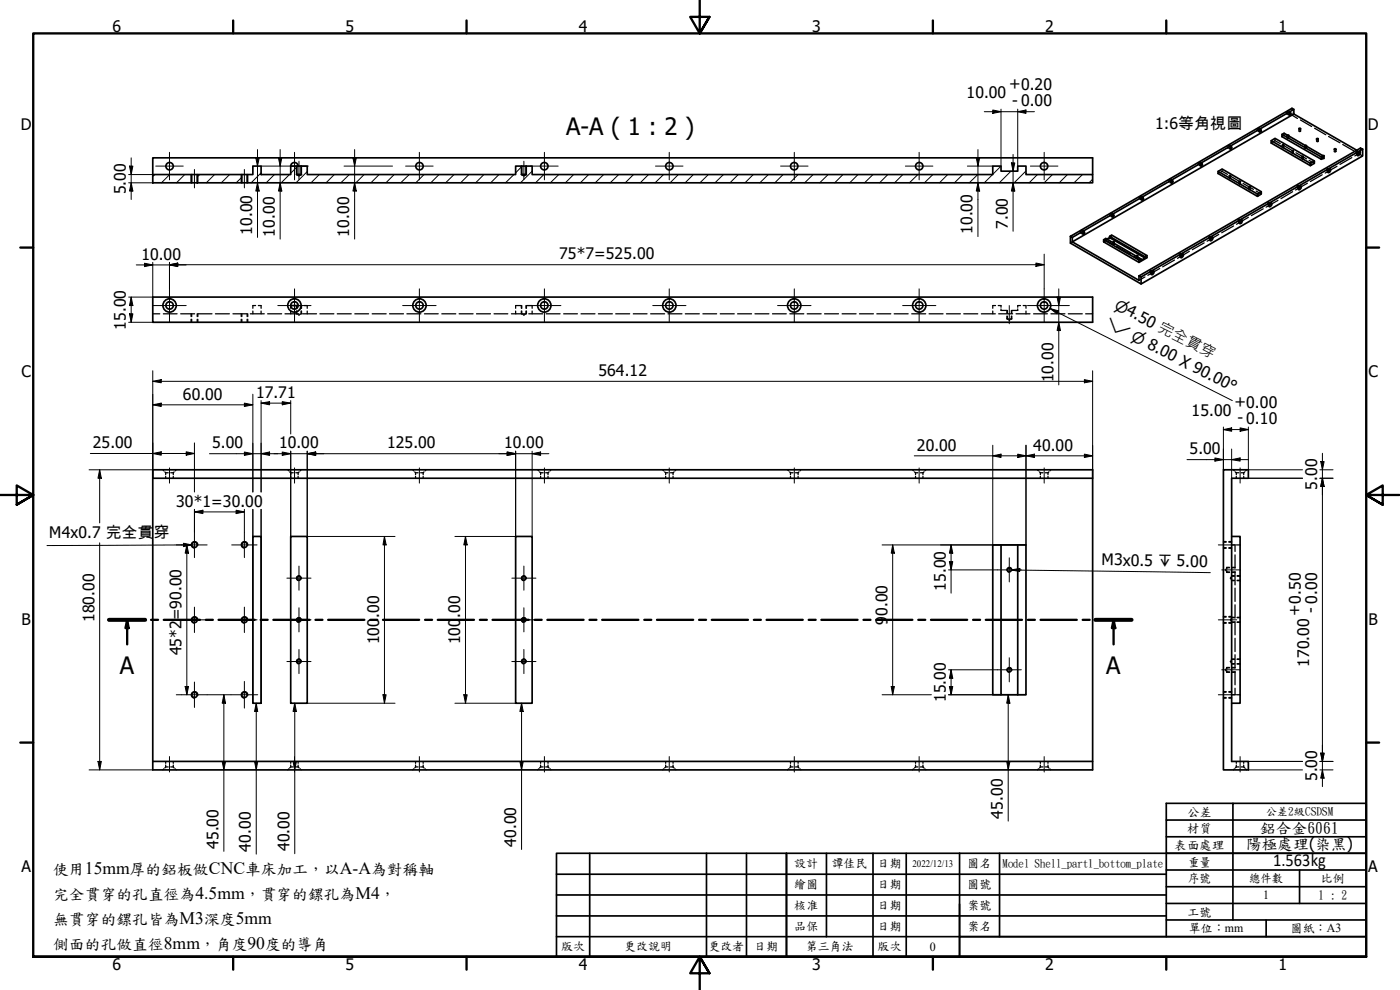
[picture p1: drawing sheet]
<svg xmlns="http://www.w3.org/2000/svg" width="420mm" height="297mm" viewBox="0 0 420 297" stroke-linecap="round" stroke-linejoin="round" font-family="sans-serif">
<!-- layer: Hatch (ISO) -->
<g fill="none" stroke="#000" stroke-width=".3">
<path d="M46.5 52.4l-.7 .5M50.9 52.4l-2.4 2.4M55.4 52.4l-2.4 2.4M57.5 54.7l-.1 .1M59.9 52.4l-.7 .7M64.4 52.4l-2.5 2.4M68.9 52.4l-2.5 2.4M72.6 53.2l-1.7 1.6M75.9 49.8v.1M78.4 51.9l-3 2.9M82.4 52.4l-2.5 2.4M86.9 52.4l-2.5 2.4"/>
<path d="M89.1 50.1l-1.9 1.9M92.2 51.5l-3.4 3.3M95.8 52.4l-2.5 2.4M100.3 52.4l-2.4 2.4M104.8 52.4l-2.5 2.4M109.3 52.4l-2.5 2.4M113.8 52.4l-2.5 2.4M118.3 52.4l-2.5 2.4M122.8 52.4l-2.5 2.4M127.3 52.4l-2.5 2.4M131.8 52.4l-2.5 2.4M136.3 52.4l-2.6 2.4"/>
<path d="M140.7 52.4l-2.5 2.4M145.2 52.4l-2.5 2.4M149.7 52.4l-2.4 2.4M154.2 52.4l-2.5 2.4M156.6 50l-1.9 1.9M159.7 51.4l-3.5 3.4M163.2 52.4l-2.5 2.4M167.7 52.4l-2.5 2.4M172.1 52.4l-2.4 2.4M176.7 52.4l-2.5 2.4M181.2 52.4l-2.6 2.4M185.7 52.4l-2.6 2.4"/>
<path d="M190.1 52.4l-2.5 2.4M194.6 52.4l-2.4 2.4M199.1 52.4l-2.5 2.4M203.6 52.4l-2.5 2.4M208.1 52.4l-2.5 2.4M212.6 52.4l-2.5 2.4M217.1 52.4l-2.5 2.4M221.6 52.4l-2.5 2.4M226.1 52.4l-2.5 2.4M230.6 52.4l-2.6 2.4M235 52.4l-2.5 2.4M239.5 52.4l-2.5 2.4"/>
<path d="M244 52.4l-2.5 2.4M248.5 52.4l-2.5 2.4M253 52.4l-2.5 2.4M257.5 52.4l-2.5 2.4M262 52.4l-2.5 2.4M266.4 52.4l-2.4 2.4M271 52.4l-2.5 2.4M275.5 52.4l-2.6 2.4M280 52.4l-2.6 2.4M284.4 52.4l-2.5 2.4M288.9 52.4l-2.5 2.4M293.4 52.4l-2.5 2.4"/>
<path d="M297.9 52.4l-2.5 2.4M300.4 49.8l-2.5 2.5M303.4 51.4l-3.5 3.4M307.9 51.3l-3.5 3.5M311.3 52.4l-2.4 2.4M315.8 52.4l-2.4 2.4M320.4 52.4l-2.5 2.4M324.9 52.4l-2.6 2.4M327.9 53.8l-1.1 1"/>
</g>
<!-- layer: Hidden (ISO) -->
<g fill="none" stroke="#000" stroke-width=".38">
<path d="M377.7 39.5h.1M377.7 39.4l.1 .1M377.8 39.4h.1M378 39.5l.1 .1M378.1 39.1a.42 .42 0 0 0 0-.7 .42 .42 0 0 0-.7 .3l-.1 .7M378.1 39.2l-.1-.5-.4 .6M378.1 38.8h.1M378.1 38.7v.2M378.3 38.9l.2 .1M385.4 40v.2M386.5 34.3l.2 .1M386.7 34.3l-.2 .1"/>
<path d="M386.8 34.5h.1M386.9 34a.42 .42 0 0 0 0-.7 .42 .42 0 0 0-.6 .3l-.2 .7M386.9 33.6l.1 .1M387 34.1l-.2-.5-.3 .6M387 33.6h.1M387 33.8h.1M387.2 33.8l.1 .1M387.7 33.9v.6l1.7 1M387.7 32.5v.7M389.8 38.7v.1M389.8 39.1v.2M390.1 39.2l.2 .2h-.5"/>
<path d="M390.3 36l3.3 2M390.3 38.7v.1M390.3 39.1v.2M394.5 38.5l3.4 1.9M342.3 59.8l.2 .1M342.5 59.8l-.2 .1M342.6 60l.1 .1M342.7 59.5l.1-.4a.56 .56 0 0 0-.7-.2 .56 .56 0 0 0-.2 .8v.1M342.8 59.5v-.3h-.3l-.2 .5M342.8 59.1l-.1 .1M342.8 59.3v.1M343 59.3l.1 .1"/>
<path d="M351.2 54.8h.1M351.2 54.7l.1 .1M351.3 54.7h.1M351.5 54.8l.1 .1M351.5 54.4l.1-.6a.65 .65 0 0 0-.7 .1 .65 .65 0 0 0-.2 .8M351.6 54.5l.1-.3a.35 .35 0 0 0-.5 0 .35 .35 0 0 0 0 .4M351.6 54.1l.1 .1M351.7 54v.2M351.9 54.2l.1 .1M360 49.6v.1M360.2 49.6h.1M360.3 49.8h.1"/>
<path d="M360.4 49.3l.1-.5a.68 .68 0 0 0-.8 0 .68 .68 0 0 0-.2 .8M360.4 49.4l.1-.3a.35 .35 0 0 0-.4 0 .35 .35 0 0 0-.1 .4M360.4 48.9l.2 .2M360.5 48.9v.2M360.7 49.1l.1 .1M366 51.9l-.4 .2M366.8 51.2v.2l-.4 .2M366.8 50.7v.3M366.8 51.4l1.6 .9M368.9 44.5l.1 .1M368.9 52.8v.2M368.9 53.2v.3"/>
<path d="M369.1 44.5l-.2 .1M369.1 53.3l.2 .2h-.4M369.1 44.7l.2 .1M369.1 52.8l3.1 1.8M369.2 44.2h.1a.42 .42 0 0 0-.1-.7 .42 .42 0 0 0-.6 .3l-.2 .7M369.3 44.2v-.3a.4 .4 0 0 0-.4 .1 .4 .4 0 0 0-.1 .4M369.3 43.9h.1M369.3 43.8v.3M369.3 52.8v.2M369.3 53.2v.3M369.5 44l.1 .1M371.9 54.5v.2"/>
<path d="M371.9 54.9v.3M372.1 55l.1 .2h-.3M372.3 54.5v.2M372.3 54.9v.3M373.1 55l3.1 1.8M374.8 56.2v.2M374.8 56.6v.2M375 56.8l.2 .1h-.4M375.2 56.2v.2M375.2 56.6v.2M377 57.3l1.5 .9M381.9 42.7l-.4 .2"/>
<path d="M382.7 42v.2l-.4 .3M382.7 41.5v.3M382.7 42.2l1.5 .9M384.8 43.5v.3M384.8 44.1v.1M384.9 40.9l-.2 .1M385.1 44.1l.2 .2h-.4M385.1 43.5l3.1 1.9M385.3 43.5v.3M385.3 44.1v.1M385.4 40.4v.3l-.3 .1M386.3 40.7v.2"/>
<path d="M386.3 41.1v.2M386.3 40.6v.2M386.6 41.2l.1 .3h-.4M386.7 40.8h-.2M386.8 40.7v.2M386.8 41.1v.2M387.8 45.7v.3h.4l-.2-.2M387.8 45.3v.2M387.9 57.5l-3.5 2.1M388.2 45.3v.2M388.2 45.7v.3M388.9 45.8l3.2 1.9"/>
<path d="M389.3 56.3l.1 .1M389.6 56.4v.2M389.6 56.4l.1 .1M389.6 56.2v.2M389.6 55.7h.2M389.7 56.1l-.1-.5-.3 .3v.3M389.9 55.9h.1M389.9 55.8l.1 .1M390 55.9l-.2 .1M390 55.8h.1M390.7 47v.2M390.7 47.4v.3"/>
<path d="M391 47.5l.1 .2h-.3M391.2 47v.2M391.2 47.4v.3M391.5 43.7v.2M391.5 44.2v.2M391.7 43.6l-.1 .2M391.8 43.9h.2M391.9 44.2l.2 .2-.5 .1M392.1 43.7v.2M392.1 44.2v.2M392.4 55l-3.6 2M392.9 48.1l1.6 .9"/>
<path d="M395.1 41.7v.2M395.1 42.1v.2M395.4 42.2l.2 .2-.4 .1M395.7 41.7v.2M395.7 42.1v.2M396.6 47.1l.1 .1M396.8 52.4l-3.5 2.1M396.9 47.2v.3M396.9 46.7v.3M396.9 47.4l.2 .1M397 46.9l.1 .1M397.2 47.3l.1 .3-.4-.1"/>
<path d="M397.4 46.8v.2M397.4 47.2v.3M398.1 51.2l.2 .1M398.4 51.4h.1M398.5 51.1v.3M398.5 51.2v.3M398.5 51l.1-.3a.35 .35 0 0 0-.4 0 .35 .35 0 0 0-.1 .4M398.5 50.5l.2 .1M398.7 40.9l3.4 1.9M398.7 50.8h.2M398.8 50.8l-.2 .1M398.9 50.7h-.1"/>
<path d="M400.4 44.8v.2M400.4 45.2v.3M400.7 45.3l.2 .2h-.5M400.9 44.8v.2M400.9 45.2v.3M401.3 49.9l-3.6 2M403 43.4l3.4 1.9M405.7 47.3l-3.6 2M407 46.1l.1 .1M407.2 45.1l.3 .2M407.2 45.8l1.7 1M407.3 46l.1 .3"/>
<path d="M407.3 46.2v.2M407.4 45.8v-.3a.4 .4 0 0 0-.4 .1 .4 .4 0 0 0-.1 .4M407.4 45.5h.1M407.5 45.7l-.1 .1M407.6 45.6h.1M407.7 45.6h.1M407.9 45.5l.4 .3M408.3 45.3v.5l-1.7 1M408.3 44.4v.5M321.4 72.8l-.2 .1M321.8 72.6l-.2 .1M324.7 70l.1 .1"/>
<path d="M324.7 70.1v.1M324.8 70h.1M324.9 70.2l.2 .1M325 69.7a.38 .38 0 0 0 .2-.5 .38 .38 0 0 0-.5-.2l-.4 .5-.1 .5M325.1 69.8v-.3a.4 .4 0 0 0-.4 0 .4 .4 0 0 0-.1 .5M325.1 69.4l.1 .1M325.1 69.3v.3M325.3 69.5l.1 .1M331.9 72l2 1.2M331.9 71.6v.1M331.9 71.9v.1M332 71.9l-.1 .1"/>
<path d="M332 72.1l-.8 .5M332.2 71.7l-.2 .2M333.6 70.5v.3M333.6 71v.2l-.8 .5M333.7 64.9l-.1 .1M333.8 65.1h.1M333.9 64.7v-.3a.35 .35 0 0 0-.4 0 .35 .35 0 0 0-.1 .4M333.9 64.6a.4 .4 0 0 0 .1-.5 .4 .4 0 0 0-.5-.2l-.4 .5v.5M333.9 64.2l.1 .2M333.9 64.2v.2M334 72.6v.3M334 73.1v.2"/>
<path d="M334.1 64.4l.2 .1M334.2 73.2l.2 .2h-.4M334.4 72.6v.3M334.4 73.1v.2M335 73.8l4.3 2.4M340.3 76.9l2.2 1.2M341.1 77.2v.3h.3l-.1-.2M341.1 76.8v.1M341.4 76.8v.1M341.4 77.2v.2M343.6 77l.2 .1M344 77.3h.2"/>
<path d="M352.5 78l-3.6 2.1M353.9 76.7l.2 .1M354.2 76.9h.1M354.3 76.6v.3M354.3 76.8h.1M354.3 76.9v.1M354.3 76.4l.1-.3a.4 .4 0 0 0-.4 .1 .4 .4 0 0 0-.1 .4M354.3 76.1h.2M354.5 76.3l-.1 .1M354.6 76.2l.1 .1M354.7 76.2h-.1M356.9 75.4l-3.5 2.1"/>
<path d="M361.4 72.9l-3.6 2M362.8 71.6l.1 .1M363.1 71.5l.1 .3M363.1 71.7v.2M363.2 71.4l-.1-.5-.4 .6M363.2 71h.1M363.3 71.2l-.1 .1M363.5 71.1v.1M365.8 70.3l-3.5 2.1M370.2 67.8l-3.6 2M371.6 66.5l.1 .1M371.9 66.7h.1"/>
<path d="M371.9 66.4v.3M371.9 66.5v.3M372 66.3v-.3a.35 .35 0 0 0-.4 0 .35 .35 0 0 0-.1 .4M372 65.8l.1 .2M372.2 66.1h.1M372.2 66l.2 .1M372.3 66.1l-.3 .1M372.4 66h-.1M374.6 65.2l-3.5 2.1M379.1 62.7l-3.6 2M380.4 61.4l.2 .1M380.7 61.6h.1"/>
<path d="M380.7 61.6v.1M380.8 61.3l-.1 .2M380.8 61.1l.1-.3h-.3l-.2 .5M380.8 60.8h.1M381.1 60.9l-.1 .1M381.1 60.9h.2M381.1 60.9l-.2 .2M383.5 60.1l-3.5 2.1M45.8 94.2h2.1M49 94.2h4.1M54.2 94.2h4.2M57.3 94.2v.8"/>
<path d="M57.3 95.8v.9M57.5 94.2v.8M57.5 95.8v.9M59.2 94.2v.8M59.2 95.8v.9M59.4 94.2v.8M59.4 95.8v.9M59.4 94.2h4.2M64.6 94.2h4.2M69.9 94.2h4.2M72.4 94.2v.8M72.4 95.8v.9"/>
<path d="M72.6 94.2v.8M72.6 95.8v.9M74.2 94.2v.8M74.2 95.8v.9M74.4 94.2v.8M74.4 95.8v.9M75.1 94.2h4.2M75.9 93.3v.9M76.7 91.7h-.8v.8M77.5 91.7h.9v.8M78.4 93.3v.9M80.3 94.2h4.2"/>
<path d="M85.5 94.2h4.2M87.2 91.7v.8M87.2 93.3v.9M89 91.7v.8M89 93.3v.9M89.1 93.3v.9l.2 .1M89.1 91.7v.8M89.5 91.7h.9M89.5 94.4h.4M90.4 93.3v.9l-.3 .1M90.4 91.7v.8M90.5 91.7v.8"/>
<path d="M90.5 93.3v.9M90.8 94.2h4.2M91.3 91.7h.9v.8M92.2 93.3v.9M96 94.2h4.2M101.2 94.2h4.2M106.5 94.2h4.1M111.7 94.2h4.2M116.9 94.2h4.2M122.1 94.2h4.2M127.4 94.2h4.1M132.6 94.2h4.2"/>
<path d="M137.8 94.2h4.2M143 94.2h4.2M148.3 94.2h4.1M153.5 94.2h4.2M154.7 92.5v-.8h1.7l.1 .8M154.7 93.3v.9M156.5 93.3v.9M156.6 93.3v.9l.2 .1M156.6 91.7v.8M157 94.4h.4M157.9 93.3v.9l-.3 .1M157.9 91.7v.8"/>
<path d="M158 91.7v.8M158 93.3v.9M158.1 91.7h1.6v.8M158.7 94.2h4.2M159.7 93.3v.9M163.9 94.2h4.2M169.2 94.2h4.1M174.4 94.2h4.2M179.6 94.2h4.2M184.8 94.2h4.2M190.1 94.2h4.1M195.3 94.2h4.2"/>
<path d="M200.5 94.2h4.2M205.7 94.2h4.2M210.9 94.2h4.2M216.2 94.2h4.1M221.4 94.2h4.2M226.6 94.2h4.2M231.8 94.2h4.2M237 94.2h4.2M242.3 94.2h4.1M247.5 94.2h4.2M252.7 94.2h4.2M257.9 94.2h4.2"/>
<path d="M263.1 94.2h4.2M268.4 94.2h4.1M273.6 94.2h4.2M278.8 94.2h4.2M284 94.2h4.2M289.2 94.2h4.2M294.5 94.2h4.2M297.9 93.3v.9M298.8 91.7h-.9v.8M299.6 91.7h.8v.5M299.7 94.2h4.2M300.4 92.7v.4h1.7"/>
<path d="M302.2 93.1v.9M302.2 94.9v.8h.5M302.3 94.9v.8l.2 .1M302.3 93.1v.9M302.7 95.9h.4M303.5 94.9v.8l-.2 .1M303.5 93.1v.9M303.7 93.1v.9M303.7 94.9v.8h-.6M304.9 94.2h4.2M305.4 92.7v.4h-1.6M306.3 91.7h-.9v.5"/>
<path d="M307.1 91.7h.8v.8M307.9 93.3v.9M310.2 94.2h4.1M315.4 94.2h4.2M320.6 94.2h4.2M325.8 94.2h2.1M343.6 83.1l-1.8 1M345.1 81.8l.1 .1M345.4 82h.1M345.4 81.8v.3M345.4 81.7v.3M345.4 81.1l.2 .2"/>
<path d="M345.5 81.6l.1-.3a.35 .35 0 0 0-.5 0 .35 .35 0 0 0 0 .4M345.7 81.4h.1M345.8 81.4l-.2 .1M345.8 81.3l.1 .1M345.9 81.3h-.1M348 80.6l-3.5 2M48.9 141l.2 .3M49.5 141.6l.2 .2M49.7 141.8v.6M49.7 142.9v.6M49.7 141.8h.8M51.2 141.8h.8"/>
<path d="M52 141.8v.6M52 142.9v.6M52.3 141.6l-.3 .2M52.9 141l-.3 .3M86.4 141l.3 .3M86.9 141.6l.3 .2M87.2 141.8v.6M87.2 142.9v.6M87.2 141.8h.8M88.8 141.8h.7M89.5 141.8v.6M89.5 142.9v.6"/>
<path d="M89.8 141.6l-.3 .2M90.4 141l-.3 .3M123.9 141l.2 .3M124.5 141.6l.2 .2M124.7 141.8v.6M124.7 142.9v.6M124.7 141.8h.8M126.2 141.8h.8M127 141.8v.6M127 142.9v.6M127.3 141.6l-.3 .2M127.9 141l-.3 .3"/>
<path d="M161.4 141l.3 .3M161.9 141.6l.3 .2M162.2 141.8v.6M162.2 142.9v.6M162.2 141.8h.8M163.8 141.8h.7M164.5 141.8v.6M164.5 142.9v.6M164.8 141.6l-.3 .2M165.4 141l-.3 .3M198.9 141l.2 .3M199.5 141.6l.3 .2"/>
<path d="M199.8 141.8v.6M199.8 142.9v.6M199.8 141.8h.7M201.2 141.8h.8M202 141.8v.6M202 142.9v.6M202.3 141.6l-.3 .2M202.9 141l-.3 .3M236.3 141l.4 .3M237 141.6l.2 .2M237.2 141.8v.6M237.2 142.9v.6"/>
<path d="M237.2 141.8h.8M238.8 141.8h.7M239.5 141.8v.6M239.5 142.9v.6M239.8 141.6l-.3 .2M240.3 141l-.2 .3M273.9 141l.2 .3M274.4 141.6l.4 .2M274.8 141.8v.6M274.8 142.9v.6M274.8 141.8h.7M276.2 141.8h.8"/>
<path d="M277 141.8v.6M277 142.9v.6M277.3 141.6l-.3 .2M277.9 141l-.3 .3M311.3 141l.4 .3M312 141.6l.2 .2M312.2 141.8v.6M312.2 142.9v.6M312.2 141.8h.8M313.8 141.8h.7M314.5 141.8v.6M314.5 142.9v.6"/>
<path d="M314.8 141.6l-.3 .2M315.3 141l-.2 .3M370.1 141l.4 .3M370.7 141.6l.3 .2M371 141.8h.8M371 141.8v.6M371 142.9v.6M372.5 141.8h.8M373.3 141.8v.6M373.3 142.9v.6M373.6 141.6l-.3 .2M374.1 141l-.3 .3"/>
<path d="M367.2 162.7h.8M367.2 164.3h.8M367.2 162.5h.8M367.2 164.5h.8M367.9 170.8v.4M368 171.4l.2 .2h.8M368.2 171.2v.6h.8M368.8 162.7h.8M368.8 164.3h.8M368.8 162.5h.8M368.8 164.5h.8M369 170.4h-.8l-.2 .1"/>
<path d="M369 170.2h-.8v.5M369.4 173.3v.4M369.5 173.9l.1 .2h.9M369.6 163.5h.9M369.6 172.7h.9M369.6 174.2h.9M369.8 170.4h.8M369.8 171.6h.8M369.8 170.2h.8M369.8 171.8h.8M370.5 172.9h-.9l-.1 .2M370.6 163.5v2"/>
<path d="M370.6 166.5v4M370.6 171.5v4M370.6 176.5v4M371.3 163.5h.9M371.3 172.9h.9M371.3 174.1h.9M371.3 172.7h.9M371.3 174.2h.9M367.2 185.2h.8M367.2 186.8h.8M367.2 185h.8M367.2 187h.8"/>
<path d="M368.8 185.2h.8M368.8 186.8h.8M368.8 185h.8M368.8 187h.8M369.4 185.8v.4M369.4 198.3v.4M369.5 186.4l.1 .2h.9M369.5 198.9l.1 .2h.9M369.6 185.2h.9M369.6 186.7h.9M369.6 197.7h.9M369.6 199.2h.9"/>
<path d="M370.5 185.3h-.9l-.1 .3M370.5 197.9h-.9l-.1 .1M370.6 181.5v4M370.6 186.5v4M370.6 191.5v4M370.6 196.5v4M371.3 185.3h.9M371.3 186.6h.9M371.3 197.9h.9M371.3 199.1h.9M371.3 185.2h.9M371.3 186.7h.9"/>
<path d="M371.3 197.7h.9M371.3 199.2h.9M367.2 207.7h.8M367.2 209.3h.8M367.2 207.5h.8M367.2 209.5h.8M367.9 200.8v.4M368 201.4l.2 .2h.8M368.2 201.2v.5h.8M368.8 207.7h.8M368.8 209.3h.8M368.8 207.5h.8"/>
<path d="M368.8 209.5h.8M369 200.4h-.8l-.2 .2M369 200.3h-.8v.4M369.6 208.5h.9M369.8 200.4h.8M369.8 201.6h.8M369.8 200.3h.8M369.8 201.7h.8M370.6 201.5v4M370.6 206.5v2M371.3 208.5h.9M49.1 230.7l-.2 .3"/>
<path d="M49.7 230.1h.8M49.7 230.1l-.2 .3M49.7 228.5v.5M49.7 229.5v.6M51.2 230.1h.8M52 230.1l.3 .3M52 228.5v.5M52 229.5v.6M52.6 230.7l.3 .3M86.7 230.7l-.3 .3M87.2 230.1h.8M87.2 230.1l-.3 .3"/>
<path d="M87.2 228.5v.5M87.2 229.5v.6M88.8 230.1h.7M89.5 230.1l.3 .3M89.5 228.5v.5M89.5 229.5v.6M90.1 230.7l.3 .3M124.1 230.7l-.2 .3M124.7 230.1h.8M124.7 230.1l-.2 .3M124.7 228.5v.5M124.7 229.5v.6"/>
<path d="M126.2 230.1h.8M127 230.1l.3 .3M127 228.5v.5M127 229.5v.6M127.6 230.7l.3 .3M161.7 230.7l-.3 .3M162.2 230.1h.8M162.2 230.1l-.3 .3M162.2 228.5v.5M162.2 229.5v.6M163.8 230.1h.7M164.5 230.1l.3 .3"/>
<path d="M164.5 228.5v.5M164.5 229.5v.6M165.1 230.7l.3 .3M199.1 230.7l-.2 .3M199.8 230.1h.7M199.8 230.1l-.3 .3M199.8 228.5v.5M199.8 229.5v.6M201.2 230.1h.8M202 230.1l.3 .3M202 228.5v.5M202 229.5v.6"/>
<path d="M202.6 230.7l.3 .3M236.7 230.7l-.4 .3M237.2 230.1h.8M237.2 228.5v.5M237.2 229.5v.6M237.2 230.1l-.2 .3M238.8 230.1h.7M239.5 228.5v.5M239.5 229.5v.6M239.5 230.1l.3 .3M240.1 230.7l.2 .3M274.1 230.7l-.2 .3"/>
<path d="M274.8 230.1h.7M274.8 228.5v.5M274.8 229.5v.6M274.8 230.1l-.4 .3M276.2 230.1h.8M277 228.5v.5M277 229.5v.6M277 230.1l.3 .3M277.6 230.7l.3 .3M311.7 230.7l-.4 .3M312.2 230.1h.8M312.2 228.5v.5"/>
<path d="M312.2 229.5v.6M312.2 230.1l-.2 .3M313.8 230.1h.7M314.5 228.5v.5M314.5 229.5v.6M314.5 230.1l.3 .3M315.1 230.7l.2 .3M370.5 230.7l-.4 .3M371 230.1h.8M371 228.5v.5M371 229.5v.6M371 230.1l-.3 .3"/>
<path d="M372.5 230.1h.8l.3 .3M373.3 228.5v.5M373.3 229.5v.6M373.8 230.7l.3 .3"/>
</g>
<!-- layer: Visible (ISO) -->
<g fill="none" stroke="#000" stroke-width=".51">
<path d="M378.3 39h.1a.36 .36 0 0 1 .1 .4 .36 .36 0 0 1-.4 .2zM388.3 34.2v-1.4l-.6-.3-66.5 38.4M388.3 34.2l-66.5 38.4M388.3 32.8l-66.5 38.4M388.3 34.2l18.9 10.9M389.8 38.5l.5 .1a.26 .26 0 0 1-.2 .2 .26 .26 0 0 1-.3-.3zM45.8 52.4h11.7v2.4h-11.7zM45.8 52.4v-5h282.1v5M57.5 54.8h1.7M57.5 52.4h1.7M59.2 52.4h13.4v2.4h-13.4zM72.6 54.8h1.6"/>
<path d="M72.6 52.4h1.6M75.9 49.8h2.5v2.6h8.8v-2.6h1.9v2.6l.6 .4 .7-.4v-2.6h1.8v2.6h62.5v-2.6h1.9v2.6l.6 .4 .7-.4v-2.6h1.8v2.6h138.2v-2.6h2.5v1.6h5v-1.6h2.5v2.6h20v2.4h-253.7v-2.4h1.7zM87.2 49.9a1.11 1.11 0 0 1 1.2-1.1 1.11 1.11 0 0 1 1.1 1.1M89 52.4h1.5M89.1 49.8h1.3M156.5 52.4h1.5M156.6 49.8h1.3M351.7 54.4l.2-.1a.32 .32 0 0 1 .1 .4 .32 .32 0 0 1-.5 .1zM360.5 49.3l.2-.1a.3 .3 0 0 1 .1 .4 .3 .3 0 0 1-.4 .1zM365.6 51.4l1.2-.7 11.7 6.8M369 52.6l.3 .2-.2 .1zM372 54.3l.3 .2-.3 .1z"/>
<path d="M374.9 56.1l.3 .1h-.4zM377.4 58.2l1.1-.7v.7l-1.1 .7zM377.4 58.2l-11.8-6.8v.7l11.8 6.8M381.5 42.2l1.2-.7 11.8 6.8M384.7 40.3l.7-.3 11.7 6.8v.7l-.5 .3M384.9 43.5l.4 .1zM386.3 40.6h.5l-.1 .2M387.8 45.2l.4 .1zM389.9 55.9a.41 .41 0 0 1 .6-.1 .41 .41 0 0 1 0 .6 .45 .45 0 0 1-.4 .6 .45 .45 0 0 1-.5-.4zM390 55.9a.36 .36 0 0 1 0 .4 .36 .36 0 0 1-.4 .1M390.7 46.9l.4 .1zM391.7 43.6h.3v.3"/>
<path d="M393.3 49l1.2-.7v.7l-1.2 .7zM393.3 49l-11.8-6.8v.7l11.8 6.8M395.2 41.6h.4a.23 .23 0 0 1-.2 .3 .23 .23 0 0 1-.2-.3zM396.9 46.7h.5l-.3 .3M397.1 46.8l-.5 .3v.7l-11.9-6.8v-.7l11.9 6.8M398.8 50.8h.1a.38 .38 0 0 1 0 .4 .38 .38 0 0 1-.4 .2M398.9 50.7l.1-.1a.58 .58 0 0 1 .2 .8 .58 .58 0 0 1-.7 .2v-.5zM400.4 44.7l.5-.1v.2l-.4 .1zM407.6 45.6a.33 .33 0 0 1 .1 .5 .33 .33 0 0 1-.4 .1M407.7 45.6l.2-.1a.58 .58 0 0 1 .2 .8 .58 .58 0 0 1-.8 .2l.1-.5zM408.9 44.8v2l-66.4 38.4-21.3-12.3v-2M408.9 44.8l-.6-.4-66.5 38.4"/>
<path d="M408.9 44.8l-66.4 38.3M321.2 70.9l.6 .3v1.4M321.8 72.6l20 11.5v-1.3M331.2 71.9v.7l10.6 6.1M333 70.9l10.6 6.1v.4l-10.6-6.1zM333 70.9l.6-.4 10.6 6.2-.6 .3M333 71.3l-.8 .4M334 72.6l.4 .1zM334.1 64.5h.1a.37 .37 0 0 1 .1 .4 .37 .37 0 0 1-.4 .2zM341.1 76.7l.3 .1zM343.6 77.4l-1.1 .7v-.4l-10.6-6.1-.7 .3 10.6 6.1 .7-.3M344.2 76.7v.6l-2.4 1.4v-.7"/>
<path d="M354.6 76.2a.36 .36 0 0 1 .1 .5 .36 .36 0 0 1-.4 .2M354.7 76.2l.1-.1a.58 .58 0 0 1 .3 .8 .58 .58 0 0 1-.8 .2v-.5zM363.4 71.2a.33 .33 0 0 1 .1 .4 .33 .33 0 0 1-.4 .1M363.4 71.2l.3-.2a.58 .58 0 0 1 .2 .8 .58 .58 0 0 1-.8 .3zM372.3 66.1a.35 .35 0 0 1 .1 .4 .35 .35 0 0 1-.5 .2M372.4 66l.2-.1a.63 .63 0 0 1 .1 .8 .63 .63 0 0 1-.8 .3l.1-.6zM380.9 61.1l.5-.3a.58 .58 0 0 1 .2 .8 .58 .58 0 0 1-.8 .2zM381.1 60.9l.2 .1a.37 .37 0 0 1-.1 .5 .37 .37 0 0 1-.5 0M45.8 89.1h282.1v7.6h-282.1zM87.2 91.7h2.3M341.8 82.8l.7 .3M342.5 83.1v2.1"/>
<path d="M345.8 81.4a.35 .35 0 0 1 .1 .4 .35 .35 0 0 1-.5 .2M345.8 81.4l.1-.1a.43 .43 0 0 1 .5 .3 .43 .43 0 0 1-.3 .5l-.2 .3a.44 .44 0 0 1-.5-.3 .44 .44 0 0 1 .2-.5zM45.8 141h282.1v90h-282.1zM45.8 143.5h282.1M367.2 141h7.4v2.5h-5v85h5v2.5h-7.4zM75.9 161h2.5v50h-2.5zM87.2 161h5v50h-5zM154.7 161h5v50h-5zM300.4 163.5h-2.5v45h2.5M305.4 163.5h-5v45h5M305.4 163.5h2.5v45h-2.5M305.4 163.5v45"/>
<path d="M369.6 161h2.6v50h-2.6M45.8 228.5h282.1"/>
<circle cx="387" cy="34.2" r=".3"/>
<circle cx="50.9" cy="49.9" r="1.11"/>
<circle cx="125.9" cy="49.9" r="1.11"/>
<circle cx="163.4" cy="49.9" r="1.11"/>
<circle cx="200.9" cy="49.9" r="1.11"/>
<circle cx="238.3" cy="49.9" r="1.11"/>
<circle cx="275.9" cy="49.9" r="1.11"/>
<circle cx="313.3" cy="49.9" r="1.11"/>
<circle cx="342.8" cy="59.7" r=".3"/>
<circle cx="369.4" cy="44.4" r=".32"/>
<circle cx="325.2" cy="70" r=".32"/>
<circle cx="50.9" cy="91.6" r="1.11"/>
<circle cx="50.9" cy="91.6" r="2"/>
<circle cx="88.4" cy="91.6" r="1.11"/>
<circle cx="88.4" cy="91.6" r="2"/>
<circle cx="125.9" cy="91.6" r="1.11"/>
<circle cx="125.9" cy="91.6" r="2"/>
<circle cx="163.4" cy="91.6" r="1.11"/>
<circle cx="163.4" cy="91.6" r="2"/>
<circle cx="200.9" cy="91.6" r="1.11"/>
<circle cx="200.9" cy="91.6" r="2"/>
<circle cx="238.3" cy="91.6" r="1.11"/>
<circle cx="238.3" cy="91.6" r="2"/>
<circle cx="275.9" cy="91.6" r="1.11"/>
<circle cx="275.9" cy="91.6" r="2"/>
<circle cx="313.3" cy="91.6" r="1.11"/>
<circle cx="313.3" cy="91.6" r="2"/>
<circle cx="58.4" cy="163.5" r=".79"/>
<circle cx="73.4" cy="163.5" r=".79"/>
<circle cx="89.7" cy="173.5" r=".6"/>
<circle cx="157.2" cy="173.5" r=".6"/>
<circle cx="302.9" cy="171" r=".6"/>
<circle cx="58.4" cy="186" r=".79"/>
<circle cx="73.4" cy="186" r=".79"/>
<circle cx="89.7" cy="186" r=".6"/>
<circle cx="89.7" cy="198.5" r=".6"/>
<circle cx="157.2" cy="186" r=".6"/>
<circle cx="157.2" cy="198.5" r=".6"/>
<circle cx="58.4" cy="208.5" r=".79"/>
<circle cx="73.4" cy="208.5" r=".79"/>
<circle cx="302.9" cy="201" r=".6"/>
</g>
<!-- layer: Visible Narrow (ISO) -->
<g fill="none" stroke="#000" stroke-width=".38">
<path d="M57.3 52.4v2.4M59.4 52.4v2.4M72.4 52.4v2.4M74.4 52.4v2.4M89 49.8v2.6M90.5 49.8v2.6M156.5 49.8v2.6M158 49.8v2.6M59.4 163.6a.98 .98 0 0 0-.8-1.1 .98 .98 0 0 0-1.2 .8 .98 .98 0 0 0 .8 1.1M74.3 163.6a.98 .98 0 0 0-.8-1.1 .98 .98 0 0 0-1.1 .8 .98 .98 0 0 0 .8 1.1M90.4 173.6a.73 .73 0 0 0-.6-.8 .73 .73 0 0 0-.8 .6 .73 .73 0 0 0 .6 .8M157.9 173.6a.73 .73 0 0 0-.6-.8 .73 .73 0 0 0-.8 .6 .73 .73 0 0 0 .6 .8"/>
<path d="M303.6 171.1a.73 .73 0 0 0-.5-.9 .73 .73 0 0 0-.9 .6 .73 .73 0 0 0 .6 .9M59.4 186.2a.98 .98 0 0 0-.8-1.2 .98 .98 0 0 0-1.2 .8 .98 .98 0 0 0 .8 1.2M74.3 186.2a.98 .98 0 0 0-.8-1.2 .98 .98 0 0 0-1.1 .8 .98 .98 0 0 0 .8 1.2M90.4 186.1a.73 .73 0 0 0-.6-.8 .73 .73 0 0 0-.8 .6 .73 .73 0 0 0 .6 .8M90.4 198.6a.73 .73 0 0 0-.6-.9 .73 .73 0 0 0-.8 .6 .73 .73 0 0 0 .6 .9M157.9 198.6a.73 .73 0 0 0-.6-.9 .73 .73 0 0 0-.8 .6 .73 .73 0 0 0 .6 .9M157.9 186.1a.73 .73 0 0 0-.6-.8 .73 .73 0 0 0-.8 .6 .73 .73 0 0 0 .6 .8M59.4 208.7a.98 .98 0 0 0-.8-1.2 .98 .98 0 0 0-1.2 .8 .98 .98 0 0 0 .8 1.2M74.3 208.7a.98 .98 0 0 0-.8-1.2 .98 .98 0 0 0-1.1 .8 .98 .98 0 0 0 .8 1.2M303.6 201.1a.73 .73 0 0 0-.5-.8 .73 .73 0 0 0-.9 .6 .73 .73 0 0 0 .6 .8"/>
</g>
<!-- layer: Hidden (ISO) -->
<circle cx="87.2" cy="91.7" r=".19" fill="#000"/>
<!-- layer: Section Line (ISO) -->
<g fill="none" stroke="#000" stroke-width=".7">
<path d="M32.7 186h10.9M38.2 186l.4 2.5h-.9zM38.2 186v7.3M45.3 186h2.1M49.1 186h10.9M61.8 186h2.1M65.6 186h10.9M78.2 186h2.1M82 186h10.9M94.7 186h2.1M98.5 186h10.8M111.1 186h2.1"/>
<path d="M114.9 186h10.9M127.6 186h2.1M131.4 186h10.8M144 186h2.1M147.8 186h10.9M160.5 186h2.1M164.3 186h10.8M176.9 186h2.1M180.7 186h10.9M193.4 186h2.1M197.2 186h10.8M209.8 186h2.1"/>
<path d="M213.6 186h10.9M226.3 186h2M230.1 186h10.8M242.7 186h2.1M246.5 186h10.9M259.1 186h2.1M263 186h10.8M275.6 186h2.1M279.4 186h10.9M292 186h2.1M295.8 186h10.9M308.5 186h2.1"/>
<path d="M312.3 186h10.9M324.9 186h2.1M328.7 186h10.9M334.2 186l.5 2.5h-1zM334.2 186v7.3"/>
</g>
<path d="M32.7 186h10.9M328.7 186h10.9" fill="none" stroke="#000" stroke-width="1.2"/>
<g fill="#000">
<path d="M38.2 186l.4 2.5h-.9z" fill-rule="evenodd"/>
<path d="M334.2 186l.5 2.5h-1z" fill-rule="evenodd"/>
</g>
<!-- layer: Border (ISO) -->
<g fill="none" stroke="#000" stroke-width=".7">
<path d="M70 6.1v3.9M140 6.1v3.9M210 0v10l-2.9-4.9h5.8l-2.9 4.9 2.9-4.9M280 6.1v3.9M350 6.1v3.9M6.1 74.3h3.9M410 74.3h3.9M0 148.5h10l-5-2.8v5.7l5-2.9-5 2.9M420 148.5h-10l5-2.8v5.7l-5-2.9 5 2.9M6.1 222.8h3.9M410 222.8h3.9M10 287.1v-277.1h400v277.1h-400h400"/>
<path d="M70 287.1v3.8M140 287.1v3.8M212.9 292l-2.9-4.9 2.9 4.9h-5.8l2.9-4.9v9.9M280 287.1v3.8M350 287.1v3.8"/>
</g>
<!-- layer: Title (ISO) -->
<g fill="none" stroke="#000" stroke-width=".51">
<path d="M167 256h69v31.1h-69zM177 256v31.1M212 256v31.1M224 256v31.1M248 256v25M262 256v31.1M272 256v31.1M288 256h122M288 256h-52v31.1h52v-15.8M288 256v25h122v-25M300 256v25M350 246h60v10h-60z"/>
<path d="M350 256v25M350 251.1h60M370 241h-20v5M410 246v-5h-40v35M167 274.8h183M167 268.5h183M167 262.3h183M350 271.1h60M350 261h60M350 266.1h60M350 276h60M380 276v5"/>
<path d="M390 261v10.1M167 281h121M288 281h122v6.1h-122z"/>
</g>
<!-- layer: Dimension (ISO) -->
<g fill="none" stroke="#000" stroke-width=".3">
<path d="M295.4 33.5h15.1M297.9 33l2.5 .5-2.5 .5zM300.4 32.8v17M305.4 33.5l2.5-.5v1zM305.4 32.8v17M38.6 52.4h7.2M38.6 54.8h7.2M38.9 49.8h1l-.5 2.6zM39.4 54.8l.5 2.5h-1zM39.4 47.4v12.5M76.8 47.4h1l-.5 2.4zM77.3 54.8l.5 2.5h-1z"/>
<path d="M77.3 44.9v26.3M78.4 49.8h5.9M83.6 47.4h1l-.5 2.4zM84.1 54.8l.5 2.5h-1zM84.1 44.9v26.8M103.3 49.8h14.5M105.9 47.4h1l-.5 2.4zM106.4 54.8l.5 2.5h-1zM106.4 44.9v26.8M290.3 49.8h7.6M293 47.4h1l-.5 2.4zM293.5 54.8l.5 2.5h-1z"/>
<path d="M293.5 44.9v26.1M303.5 48.9h1l-.5 2.5zM304 54.8l.5 2.5h-1zM304 46.3v23.1M43.4 79l2.4 .5-2.4 .5zM45.8 78.7v10.4h-7.2M50.9 79.4l2.4-.5v1zM50.9 79.5l2.4-.5v1zM50.9 78.7v8M310.9 78.9l2.5 .5-2.5 .5zM313.4 79.4l-272.5 .1M313.4 76.2v10.5"/>
<path d="M38.6 96.7h7.2M38.9 94.2h1l-.5 2.5zM39.4 89.1l.5 2.6h-1zM39.4 89.1v7.6M317.2 89.1h1.1l-.5 2.6zM317.8 96.7l.5 2.5h-1.1zM317.8 86.7v28.8M318.4 91.7h2.5M45.8 114.4l2.6-.5v1zM45.8 114.4h282.1M45.8 111.2v32.3M75.9 118.3v29.3"/>
<path d="M325.4 113.9l2.5 .5-2.5 .5zM327.9 111.2v32.3M27.1 136.1h31.3M45.8 121.5l2.6-.5v1zM45.8 136.1l2.6-.5v1zM45.8 121.5h30.1M55.9 135.6l2.5 .5-2.5 .5zM58.4 132.9v14.7M62.9 136.1h101.8M73.3 135.6l2.6 .5-2.6 .5zM73.3 121l2.6 .5-2.6 .5zM78.4 136.1l2.5-.5v1z"/>
<path d="M78.4 121l2.5-.5v1zM78.4 120.2v27.4M78.4 121h8.8M84.7 135.6l2.5 .5-2.5 .5zM84.7 120.5l2.5 .5-2.5 .5zM87.2 120.2v10M87.2 135.4v25.6M92.2 136.1l2.5-.5v1zM92.2 135.4v25.6h26.4M152.2 135.6l2.5 .5-2.5 .5zM154.7 135.4v25.6h-18.2M159.7 136.1l2.5-.5v1z"/>
<path d="M159.7 135.4v25.6M274.4 136.8h53.5M297.9 136.8l2.5-.5v1zM297.9 133.6v29.9M305.4 136.3l2.5 .5-2.5 .5zM307.9 136.8l2.6-.5v1zM307.9 133.6v29.9h-43.2M325.4 136.3l2.5 .5-2.5 .5zM356.2 137.9h18.4M364.6 137.4l2.6 .5-2.6 .5zM367.2 128.9l2.4-.5v1zM367.2 128.9h7.4"/>
<path d="M367.2 128.1v12.9M369.6 137.9l2.6-.5v1zM369.6 134.7v8.8M372.2 128.4l2.4 .5-2.4 .5zM374.6 128.1v12.9h16.3M396.4 138.5h1l-.5 2.5zM396.9 136v100M26.7 141h19.1M29.9 141l.5 2.5h-1zM29.9 141v15.9M58.4 153.6l2.5-.5v1zM58.4 153.6h14.9"/>
<path d="M58.4 152.8v6.9M70.9 153.1l2.4 .5-2.4 .5zM73.3 152.8v6.9M75.9 152.8v10.6M78.4 152.8v58.2M374.6 143.5h16.3M396.1 141h3.9M396.1 143.5h3.9M396.9 143.5l.5 2.5h-1zM29.9 162.9v68.1M52.9 163.5h1.6M56.1 163.5l.5 2.5h-1z"/>
<path d="M56.1 163.5v45M75.9 163.6v22.3M115.4 161l.5 2.5h-1zM115.4 161v50M139.7 161l.5 2.5h-1zM139.7 161v50M267.9 163.5l.5 2.5h-.9zM267.9 163.5v45M284.7 171h14.6M284.9 168.5h1l-.5 2.5zM285.4 163.5l.5 2.5h-1zM285.4 163.5v14.5"/>
<path d="M75.9 186.1v22.3M52.9 208.5h1.6M55.6 206h1l-.5 2.5zM62.2 208.5h7.1M67.2 208.5l.5 2.5h-1zM67.2 208.5v46.9M75.9 208.6v2.4M76.9 211l.4 2.5h-.9zM76.9 211v45.3M88.5 211l.5 2.5h-1.1zM88.5 211v45.1M92.2 211h26.4"/>
<path d="M114.9 208.5h1l-.5 2.5zM136.5 211h18.2M139.2 208.5h1l-.5 2.5zM156.5 211l.5 2.5h-1zM156.5 211v43.9M264.7 208.5h14.8M267.5 206h.9l-.5 2.5zM284.7 208.5h23.2M284.7 201h14.6M284.9 206h1l-.5 2.5zM285.4 201l.5 2.5h-1zM285.4 201v7.5"/>
<path d="M302.6 208.5l.5 2.5h-1zM302.6 208.5v37.9M26.7 231h19.1M29.4 228.5h1l-.5 2.5zM66.7 228.5h1l-.5 2.5zM76.4 228.5h.9l-.4 2.5zM87.9 228.5h1.1l-.5 2.5zM156 228.5h1l-.5 2.5zM302.1 228.5h1l-.5 2.5zM374.6 231h16.3M374.6 228.5h16.3M396.1 231h3.9"/>
<path d="M396.1 228.5h3.9M396.4 226h1l-.5 2.5zM396.9 231l.5 2.5h-1z"/>
</g>
<g fill="#000">
<path d="M297.9 33l2.5 .5-2.5 .5z" fill-rule="evenodd"/>
<path d="M305.4 33.5l2.5-.5v1z" fill-rule="evenodd"/>
<path d="M38.9 49.8h1l-.5 2.6z" fill-rule="evenodd"/>
<path d="M39.4 54.8l.5 2.5h-1z" fill-rule="evenodd"/>
<path d="M76.8 47.4h1l-.5 2.4z" fill-rule="evenodd"/>
<path d="M77.3 54.8l.5 2.5h-1z" fill-rule="evenodd"/>
<path d="M83.6 47.4h1l-.5 2.4z" fill-rule="evenodd"/>
<path d="M84.1 54.8l.5 2.5h-1z" fill-rule="evenodd"/>
<path d="M105.9 47.4h1l-.5 2.4z" fill-rule="evenodd"/>
<path d="M106.4 54.8l.5 2.5h-1z" fill-rule="evenodd"/>
<path d="M293 47.4h1l-.5 2.4z" fill-rule="evenodd"/>
<path d="M293.5 54.8l.5 2.5h-1z" fill-rule="evenodd"/>
<path d="M303.5 48.9h1l-.5 2.5z" fill-rule="evenodd"/>
<path d="M304 54.8l.5 2.5h-1z" fill-rule="evenodd"/>
<path d="M43.4 79l2.4 .5-2.4 .5z" fill-rule="evenodd"/>
<path d="M50.9 79.4l2.4-.5v1z" fill-rule="evenodd"/>
<path d="M50.9 79.5l2.4-.5v1z" fill-rule="evenodd"/>
<path d="M310.9 78.9l2.5 .5-2.5 .5z" fill-rule="evenodd"/>
<path d="M38.9 94.2h1l-.5 2.5z" fill-rule="evenodd"/>
<path d="M39.4 89.1l.5 2.6h-1z" fill-rule="evenodd"/>
<path d="M317.2 89.1h1.1l-.5 2.6z" fill-rule="evenodd"/>
<path d="M317.8 96.7l.5 2.5h-1.1z" fill-rule="evenodd"/>
<path d="M45.8 114.4l2.6-.5v1z" fill-rule="evenodd"/>
<path d="M325.4 113.9l2.5 .5-2.5 .5z" fill-rule="evenodd"/>
<path d="M45.8 121.5l2.6-.5v1z" fill-rule="evenodd"/>
<path d="M45.8 136.1l2.6-.5v1z" fill-rule="evenodd"/>
<path d="M55.9 135.6l2.5 .5-2.5 .5z" fill-rule="evenodd"/>
<path d="M73.3 135.6l2.6 .5-2.6 .5z" fill-rule="evenodd"/>
<path d="M73.3 121l2.6 .5-2.6 .5z" fill-rule="evenodd"/>
<path d="M78.4 136.1l2.5-.5v1z" fill-rule="evenodd"/>
<path d="M78.4 121l2.5-.5v1z" fill-rule="evenodd"/>
<path d="M84.7 135.6l2.5 .5-2.5 .5z" fill-rule="evenodd"/>
<path d="M84.7 120.5l2.5 .5-2.5 .5z" fill-rule="evenodd"/>
<path d="M92.2 136.1l2.5-.5v1z" fill-rule="evenodd"/>
<path d="M92.2 136.1l2.5-.5v1z" fill-rule="evenodd"/>
<path d="M152.2 135.6l2.5 .5-2.5 .5z" fill-rule="evenodd"/>
<path d="M152.2 135.6l2.5 .5-2.5 .5z" fill-rule="evenodd"/>
<path d="M159.7 136.1l2.5-.5v1z" fill-rule="evenodd"/>
<path d="M297.9 136.8l2.5-.5v1z" fill-rule="evenodd"/>
<path d="M305.4 136.3l2.5 .5-2.5 .5z" fill-rule="evenodd"/>
<path d="M307.9 136.8l2.6-.5v1z" fill-rule="evenodd"/>
<path d="M325.4 136.3l2.5 .5-2.5 .5z" fill-rule="evenodd"/>
<path d="M364.6 137.4l2.6 .5-2.6 .5z" fill-rule="evenodd"/>
<path d="M367.2 128.9l2.4-.5v1z" fill-rule="evenodd"/>
<path d="M372.2 128.4l2.4 .5-2.4 .5z" fill-rule="evenodd"/>
<path d="M369.6 137.9l2.6-.5v1z" fill-rule="evenodd"/>
<path d="M396.4 138.5h1l-.5 2.5z" fill-rule="evenodd"/>
<path d="M29.9 141l.5 2.5h-1z" fill-rule="evenodd"/>
<path d="M58.4 153.6l2.5-.5v1z" fill-rule="evenodd"/>
<path d="M70.9 153.1l2.4 .5-2.4 .5z" fill-rule="evenodd"/>
<path d="M396.9 143.5l.5 2.5h-1z" fill-rule="evenodd"/>
<path d="M396.9 143.5l.5 2.5h-1z" fill-rule="evenodd"/>
<path d="M56.1 163.5l.5 2.5h-1z" fill-rule="evenodd"/>
<path d="M115.4 161l.5 2.5h-1z" fill-rule="evenodd"/>
<path d="M139.7 161l.5 2.5h-1z" fill-rule="evenodd"/>
<path d="M267.9 163.5l.5 2.5h-.9z" fill-rule="evenodd"/>
<path d="M284.9 168.5h1l-.5 2.5z" fill-rule="evenodd"/>
<path d="M285.4 163.5l.5 2.5h-1z" fill-rule="evenodd"/>
<path d="M55.6 206h1l-.5 2.5z" fill-rule="evenodd"/>
<path d="M67.2 208.5l.5 2.5h-1z" fill-rule="evenodd"/>
<path d="M76.9 211l.4 2.5h-.9z" fill-rule="evenodd"/>
<path d="M88.5 211l.5 2.5h-1.1z" fill-rule="evenodd"/>
<path d="M114.9 208.5h1l-.5 2.5z" fill-rule="evenodd"/>
<path d="M139.2 208.5h1l-.5 2.5z" fill-rule="evenodd"/>
<path d="M156.5 211l.5 2.5h-1z" fill-rule="evenodd"/>
<path d="M267.5 206h.9l-.5 2.5z" fill-rule="evenodd"/>
<path d="M284.9 206h1l-.5 2.5z" fill-rule="evenodd"/>
<path d="M285.4 201l.5 2.5h-1z" fill-rule="evenodd"/>
<path d="M302.6 208.5l.5 2.5h-1z" fill-rule="evenodd"/>
<path d="M29.4 228.5h1l-.5 2.5z" fill-rule="evenodd"/>
<path d="M66.7 228.5h1l-.5 2.5z" fill-rule="evenodd"/>
<path d="M76.4 228.5h.9l-.4 2.5z" fill-rule="evenodd"/>
<path d="M87.9 228.5h1.1l-.5 2.5z" fill-rule="evenodd"/>
<path d="M156 228.5h1l-.5 2.5z" fill-rule="evenodd"/>
<path d="M302.1 228.5h1l-.5 2.5z" fill-rule="evenodd"/>
<path d="M396.4 226h1l-.5 2.5z" fill-rule="evenodd"/>
<path d="M396.4 226h1l-.5 2.5z" fill-rule="evenodd"/>
<path d="M396.9 231l.5 2.5h-1z" fill-rule="evenodd"/>
</g>
<!-- layer: Center Mark (ISO) -->
<g fill="none" stroke="#000" stroke-width=".3">
<path d="M46.7 49.8h8.3M50.9 45.7v8.3M84.3 49.8h8.2M88.4 45.7v8.3M121.7 49.8h8.3M125.9 45.7v8.3M159.3 49.8h8.2M163.4 45.7v8.3M196.7 49.8h8.3M200.9 45.7v8.3M234.3 49.8h8.2M238.4 45.7v8.3"/>
<path d="M271.7 49.8h8.3M275.8 45.7v8.3M309.2 49.8h8.3M313.4 45.7v8.3M45.8 91.7h10.1M50.9 86.7v10M83.4 91.7h9.9M88.4 86.7v10M120.8 91.7h10.1M125.9 86.7v10M158.4 91.7h9.9M163.4 86.7v10"/>
<path d="M195.9 91.7h10M200.9 86.7v10M233.4 91.7h10M238.4 86.7v10M270.9 91.7h10M275.8 86.7v10M308.4 91.7h10M313.4 86.7v10M58.4 159.7v7.6M73.3 159.7v7.6M54.5 163.5h7.7M69.5 163.5h7.7"/>
<path d="M86.1 173.5h7.2M89.7 169.8v7.3M153.6 173.5h7.2M157.2 169.8v7.3M299.3 171h7.2M302.9 167.4v7.2M55.3 186h3.1v3.8M58.4 182.2v3.8h3.8M69.5 186h7.7M73.3 182.2v7.6M86.1 186h7.2M86.1 198.5h7.2"/>
<path d="M89.7 182.4v7.2M89.7 194.9v7.2M153.6 186h7.2M153.6 198.5h7.2M157.2 182.4v7.2M157.2 194.9v7.2M302.9 197.3v7.3M54.5 208.5h7.7M58.4 204.6v7.7M69.3 208.5h8M73.3 204.5v8M299.3 201h7.2"/>
</g>
<!-- layer: Centerline (ISO) -->
<g fill="none" stroke="#000" stroke-width=".3">
<path d="M58.4 50.8v5.6M73.3 50.8v5.6M89.7 48.4v5.4M157.2 48.4v5.4M302.9 91.7v5.4M50.9 140.4v4.6M88.4 140.4v4.6M125.9 140.4v4.6M163.4 140.4v4.6M200.9 140.4v4.6M238.4 140.4v4.6M275.8 140.4v4.6"/>
<path d="M313.4 140.4v4.6M372.2 140.4v4.6M365.6 163.5h5.6M366.6 171h5.6M365.6 186h5.6M365.6 208.5h5.6M366.6 201h5.6M50.9 227v4.6M88.4 227v4.6M125.9 227v4.6M163.4 227v4.6M200.9 227v4.6"/>
<path d="M238.4 227v4.6M275.8 227v4.6M313.4 227v4.6M372.2 227v4.6"/>
</g>
<!-- layer: Symbol (ISO) -->
<path d="M315.2 92.6l2.4 .7-.4 .9zM315.2 92.6l54.6 27.6M55.1 163l2.4 .5-2.4 .5zM57.5 163.5l-43.4 .2M303.5 171l2.6-.5-.1 1zM303.5 171l59.7 .8" fill="none" stroke="#000" stroke-width=".3"/>
<g fill="#000">
<path d="M315.2 92.6l2.4 .7-.4 .9z" fill-rule="evenodd"/>
<path d="M55.1 163l2.4 .5-2.4 .5z" fill-rule="evenodd"/>
<path d="M303.5 171l2.6-.5-.1 1z" fill-rule="evenodd"/>
</g>
<g font-size="7.2">
<text x="169.9" y="40.4">A-A ( 1 : 2 )</text>
<text x="35.9" y="202.1">A</text>
<text x="332" y="202.1">A</text>
</g>
<text font-size="5.5" x="382.1" y="259.9">1.563kg</text>
<g font-size="4.8">
<text x="33.7" y="9.6">6</text>
<text x="103.7" y="9.6">5</text>
<text x="173.7" y="9.6">4</text>
<text x="243.7" y="9.6">3</text>
<text x="313.7" y="9.6">2</text>
<text x="383.7" y="9.6">1</text>
<text x="290.1" y="29.5">10.00</text>
<text x="302.9" y="26.8">+0.20</text>
<text x="303.8" y="31.7">- 0.00</text>
<text x="6.2" y="38.9">D</text>
<text x="346.6" y="38.6">1:6等角視圖</text>
<text x="410.5" y="38.9">D</text>
<text x="37.8" y="58.3" transform="rotate(-90 37.8 58.3)">5.00</text>
<text x="75.7" y="70.5" transform="rotate(-90 75.7 70.5)">10.00</text>
<text x="82.5" y="71" transform="rotate(-90 82.5 71)">10.00</text>
<text x="104.8" y="71" transform="rotate(-90 104.8 71)">10.00</text>
<text x="291.9" y="70.2" transform="rotate(-90 291.9 70.2)">10.00</text>
<text x="302.5" y="68.6" transform="rotate(-90 302.5 68.6)">7.00</text>
<text x="42.4" y="77.9">10.00</text>
<text x="167.8" y="77.8">75*7=525.00</text>
<text x="37.8" y="98.9" transform="rotate(-90 37.8 98.9)">15.00</text>
<text x="6.4" y="113.1">C</text>
<text x="179.6" y="112.8">564.12</text>
<text x="410.7" y="113.1">C</text>
<text x="54.9" y="119.9">60.00</text>
<text x="76.8" y="119.4">17.71</text>
<text x="316.2" y="114.7" transform="rotate(-90 316.2 114.7)">10.00</text>
<text x="357.6" y="124.9">15.00</text>
<text x="370.5" y="122.2">+0.00</text>
<text x="371.3" y="127">- 0.10</text>
<text x="27.9" y="134.5">25.00</text>
<text x="63.6" y="134.5">5.00</text>
<text x="83.8" y="134.5">10.00</text>
<text x="116.2" y="134.5">125.00</text>
<text x="151.3" y="134.5">10.00</text>
<text x="275.1" y="135.2">20.00</text>
<text x="310.1" y="135.2">40.00</text>
<text x="357" y="136.3">5.00</text>
<text x="395.3" y="146.9" transform="rotate(-90 395.3 146.9)">5.00</text>
<text x="52.9" y="152">30*1=30.00</text>
<text x="14.8" y="161.4">M4x0.7 完全貫</text>
<text x="46.2" y="161.3">穿</text>
<text x="330.6" y="169.6" transform="rotate(1 330.6 169.6)">M3x0.5 ↧ 5.00</text>
<text x="283.8" y="177.2" transform="rotate(-90 283.8 177.2)">15.00</text>
<text x="138.1" y="185.4" transform="rotate(-90 138.1 185.4)">.00</text>
<text x="266.3" y="184.9" transform="rotate(-90 266.3 184.9)">0.00</text>
<text x="390.1" y="184.7" transform="rotate(-90 390.1 184.7)">+0.50</text>
<text x="395" y="183.8" transform="rotate(-90 395 183.8)">- 0.00</text>
<text x="6.4" y="187.4">B</text>
<text x="28.3" y="186.7" transform="rotate(-90 28.3 186.7)">180.00</text>
<text x="266.3" y="187.5" transform="rotate(-90 266.3 187.5)">9</text>
<text x="410.7" y="187.4">B</text>
<text x="54.5" y="196.6" transform="rotate(-90 54.5 196.6)">45*2=90.00</text>
<text x="113.8" y="193.3" transform="rotate(-90 113.8 193.3)">100.00</text>
<text x="138.1" y="193.3" transform="rotate(-90 138.1 193.3)">100</text>
<text x="392.9" y="200.1" transform="rotate(-90 392.9 200.1)">170.00</text>
<text x="283.8" y="210.7" transform="rotate(-90 283.8 210.7)">15.00</text>
<text x="395.3" y="234.4" transform="rotate(-90 395.3 234.4)">5.00</text>
<text x="301" y="245.6" transform="rotate(-90 301 245.6)">45.00</text>
<text x="65.6" y="254.7" transform="rotate(-90 65.6 254.7)">45.00</text>
<text x="75.2" y="255.5" transform="rotate(-90 75.2 255.5)">40.00</text>
<text x="86.9" y="255.4" transform="rotate(-90 86.9 255.4)">40.00</text>
<text x="154.9" y="254.1" transform="rotate(-90 154.9 254.1)">40.00</text>
<text x="6.4" y="261.7">A</text>
<text x="410.7" y="261.7">A</text>
<text x="33.7" y="290.9">6</text>
<text x="103.7" y="290.9">5</text>
<text x="173.7" y="290.9">4</text>
<text x="243.7" y="290.9">3</text>
<text x="313.7" y="290.9">2</text>
<text x="383.7" y="290.9">1</text>
</g>
<g font-size="4.7">
<text x="378.1" y="250">鋁合金6061</text>
<text x="374" y="254.9">陽極處理(染黑)</text>
<text x="16" y="262.4">使用15mm厚的</text>
<text x="48.5" y="262.4">鋁板做CNC車床加工，以A-A為對稱軸</text>
<text x="16" y="269.8">完全貫穿的</text>
<text x="39.7" y="269.8">孔直徑為4.5mm，貫穿的</text>
<text x="92.5" y="269.8">鏍孔為M4，</text>
<text x="16" y="277.3">無貫穿的</text>
<text x="34.9" y="277.3">鏍孔皆為M3深度5mm</text>
<text x="16" y="284.7">側面 孔做直徑8mm，角度90度的</text>
<text x="25.5" y="284.7">的</text>
<text x="89" y="284.7">導角</text>
</g>
<g font-size="4.6">
<text x="334.1" y="92.6" transform="rotate(27 334.1 92.6)">⌀4.50 完全貫穿</text>
<text x="331.3" y="98.1" transform="rotate(27 331.3 98.1)">⌵</text>
<text x="339.2" y="102" transform="rotate(27 339.2 102)">⌀ 8.00 X 90.00°</text>
</g>
<g font-size="3.7">
<text x="356.2" y="244.8">公差</text>
<text x="356.2" y="249.7">材質</text>
<text x="352.4" y="254.7">表面</text>
<text x="360" y="254.7">處理</text>
<text x="238.4" y="260.1">設</text>
<text x="242" y="260.1">計</text>
<text x="249.6" y="260.2">譚</text>
<text x="253.2" y="260.2">佳民</text>
<text x="263.4" y="260.2">日期</text>
<text x="290.4" y="260.2">圖</text>
<text x="294" y="260.2">名</text>
<text x="356.6" y="259.7">重量</text>
<text x="238.4" y="266.6">繪圖</text>
<text x="263.4" y="266.5">日期</text>
<text x="290.4" y="266.5">圖</text>
<text x="294" y="266.5">號</text>
<text x="356.6" y="264.7">序號</text>
<text x="374.9" y="264.7">總件數</text>
<text x="379.1" y="269.8">1</text>
<text x="395.7" y="269.8">1 : 2</text>
<text x="396.4" y="264.5">比例</text>
<text x="238.4" y="272.7">核准</text>
<text x="263.4" y="272.7">日期</text>
<text x="290.4" y="272.8">案號</text>
<text x="356.4" y="274.7">工號</text>
<text x="238.4" y="279">品</text>
<text x="242" y="279">保</text>
<text x="263.4" y="279">日期</text>
<text x="290.4" y="279.1">案名</text>
<text x="356.8" y="279.6">單位：mm</text>
<text x="387.4" y="279.6">圖</text>
<text x="391" y="279.6">紙：A3</text>
<text x="168.4" y="285.2">版</text>
<text x="172" y="285.2">次</text>
<text x="187.3" y="285.1">更改 明</text>
<text x="194.5" y="285.1">說</text>
<text x="212.6" y="285.2">更改</text>
<text x="219.8" y="285.2">者</text>
<text x="226.4" y="285.1">日期</text>
<text x="241.8" y="285.2">第三角法</text>
<text x="263.4" y="285.2">版</text>
<text x="267" y="285.2">次</text>
<text x="279.1" y="285.3">0</text>
</g>
<g font-size="3.4">
<text x="379.9" y="244.6">公差2級CSDSM</text>
<text x="300.9" y="260">Model Shell_part1_bottom_plate</text>
</g>
<text font-size="3" x="273.8" y="260.2">2022/12/13</text>
</svg>
